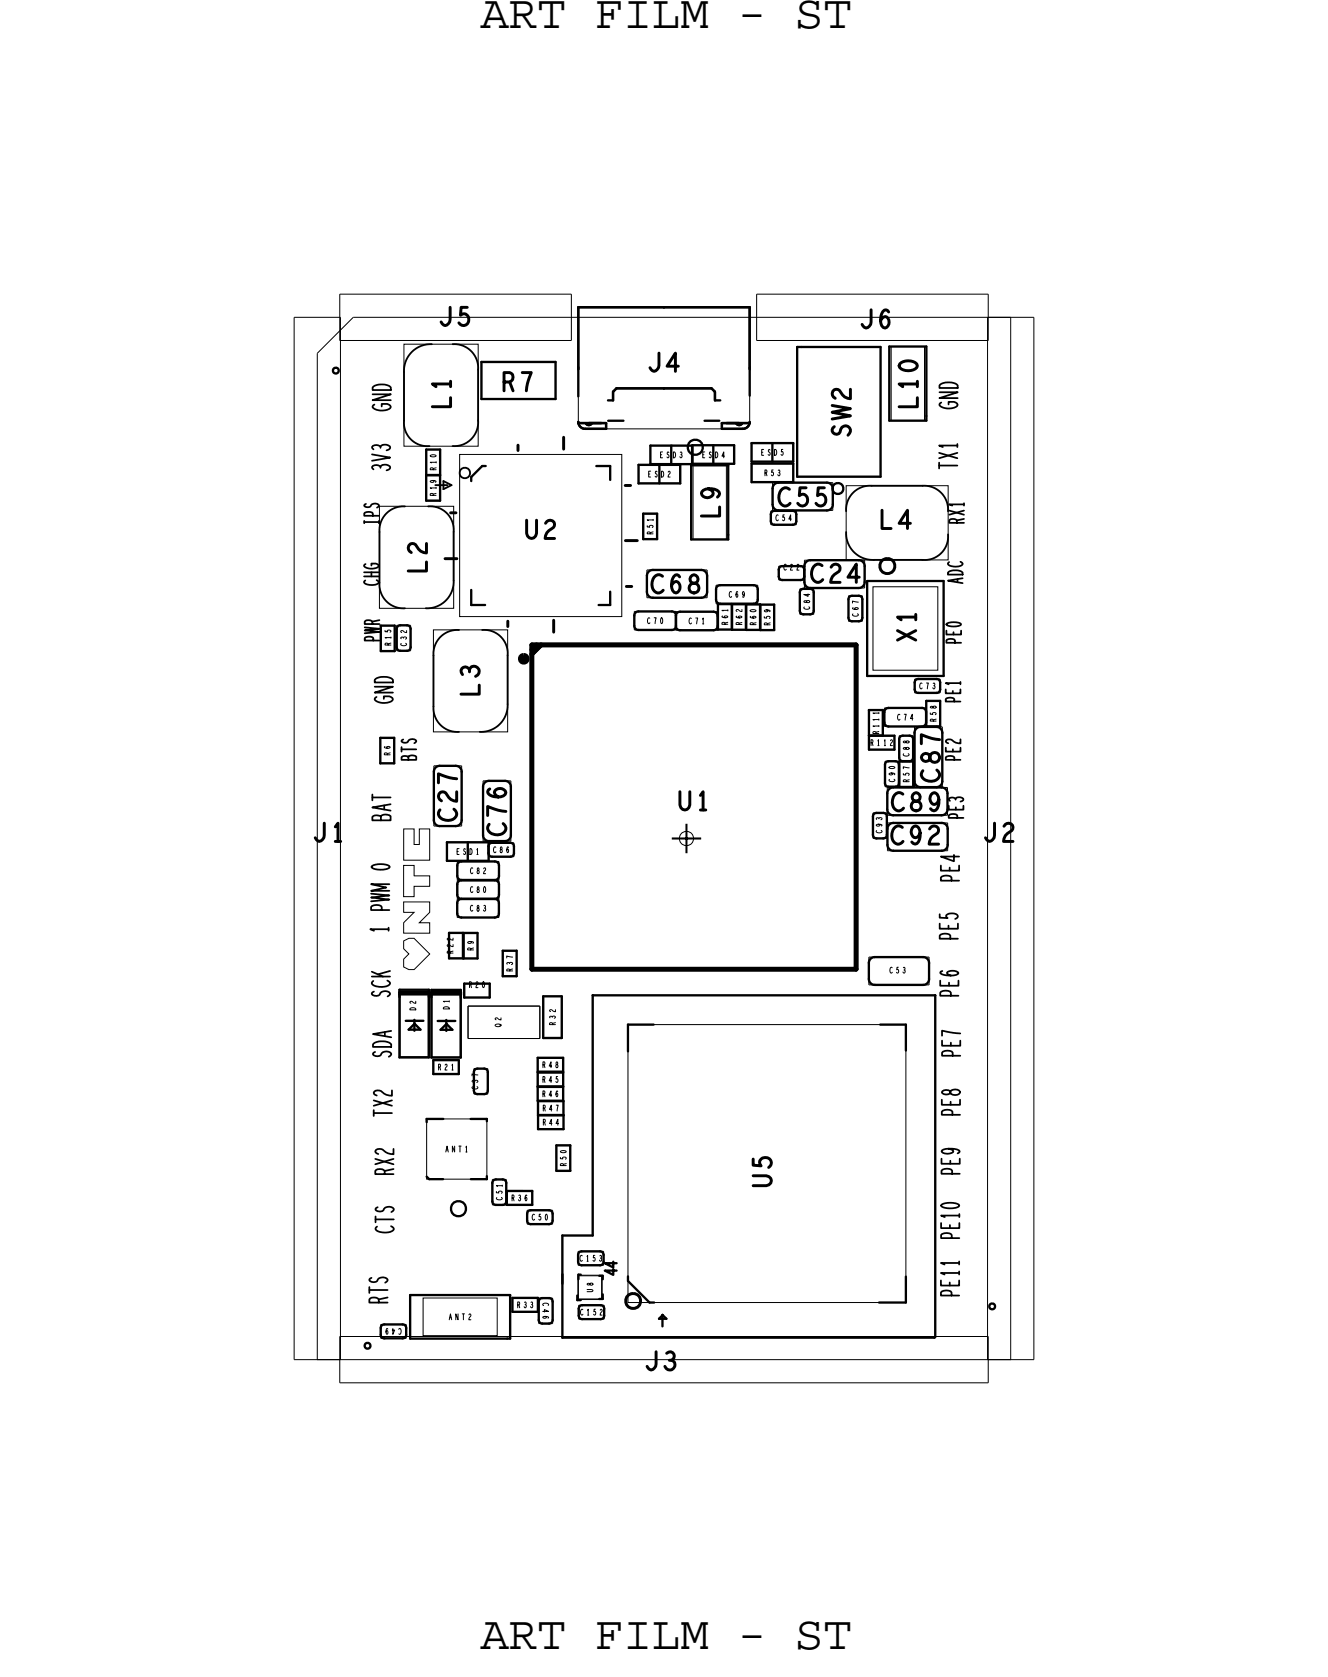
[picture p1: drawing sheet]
<svg xmlns="http://www.w3.org/2000/svg" width="57mm" height="72mm" viewBox="0 0 57 72" stroke-linecap="round" stroke-linejoin="round" font-family="sans-serif">
<!-- layer: Board Outline -->
<path d="M13.7 15.3l1.6-1.6zM13.7 15.3v43.4zM15.3 13.7h28.3zM43.6 13.7v45zM17.4 37.4h.5v.4h.7v.5h-.7v.4h-.5zM17.4 38.9h1.2v.5l-.5 .4h.5v.5h-1.2v-.5l.5-.4h-.5zM17.4 35.8h.5v.7h.2v-.7h.5v1.3h-1.2zM13.7 58.7h29.9zM17.4 40.6l.5-.1 .7 .7-.7 .7-.5-.2v-.3l.3-.2-.3-.2z" fill="none" stroke="#000" stroke-width=".04"/>
<!-- layer: Components -->
<g fill="none" stroke="#000" stroke-width=".1">
<path d="M14.4 15.9h.1h.1v.2h-.1h-.1zM18.4 19.4h.6zM18.4 19.4v1.1zM19 19.4v1.1zM20.8 17.2h3.2zM20.8 15.6h3.2zM20.8 15.6v1.6zM24 15.6v1.6zM25 18.3h1zM25 13.3h3.7zM25 13.3v2.6zM25 15.9v1.2z"/>
<path d="M25 18.2h.1M25 18.2l.1 .2 .2 .1M25.3 18.5h.9zM25.3 18.3l.1 .1 .2-.1M25.4 18.3h.8zM26.2 18.3v.2zM26.2 17.3h.3zM26.3 18.2h.6zM26.5 16.9l.1-.1zM26.5 16.9v.4zM26.6 16.8h2.1zM28.1 19.2h1.8z"/>
<path d="M28.1 19.2v.8zM28.7 13.3h.1M28.7 16.8h.1M28.7 13.3h3.7zM28.7 16.8h2zM29 19.2v.8zM29.8 19.1l.2-.1 .3 .1v.2v.2l-.3 .1-.2-.1-.1-.2zM29.9 19.2v.8zM29.9 19.2h1.8zM30.4 18.2h.7zM30.7 16.8l.2 .1zM30.8 19.2v.8z"/>
<path d="M30.9 16.9v.4zM30.9 17.3h.2zM31.2 18.5h.9zM31.2 18.3v.2zM31.2 18.3h.7zM31.4 18.3h1zM31.7 19.2v.8zM31.8 18.3l.1 .1 .2-.1M32.4 18.2l-.1 .2-.2 .1M32.4 13.3v2.6zM32.4 15.9v1.2zM32.4 18.2h.1"/>
<path d="M32.5 19.9h1.8zM32.5 19.1h1.8zM32.5 19.1v.8zM33.4 19.1v.8zM34.3 19.1v.8zM34.4 15h.2zM34.4 15v5.6zM34.6 15h3.4zM38 15v5.6zM38.4 15h1.6zM38.4 18.2h1.6zM38.4 15v3.2z"/>
<path d="M40 18v.2zM40 15v3zM16.4 33h.6zM16.4 31.9h.6zM16.4 31.9v1.1zM16.4 28.1h.6zM16.4 27h.6zM16.4 27v1.1zM17 27v1.1zM17.1 27.1v.8zM17.1 27.9l.2 .2M17.3 28.1h.3z"/>
<path d="M17.3 27h.3zM17.3 27l-.2 .1M17.6 27l.1 .1M17.7 27.1v.8zM17.7 27.9l-.1 .2M18.4 21.6h.6zM18.4 20.5v1.1zM18.4 20.5h.6zM19 20.5v1.1zM19.3 36.4h1.8zM19.3 36.4v.8zM19.3 37.2h1.8z"/>
<path d="M19.7 39v.4zM19.7 39.4l.2 .2M19.7 38.2v.4zM19.7 38.6l.2 .2-.2 .2M19.7 37.4v.4zM19.7 37.8l.2 .2M19.9 39.6h1.5zM19.9 38.8h1.5zM19.9 38h1.5zM19.9 38l-.2 .2M19.9 37.2h1.5zM19.9 37.2l-.2 .2"/>
<path d="M20.2 36.4v.8zM20.3 20.6l.5-.5zM20.3 20.6v.2zM20.3 26.1h.6zM20.3 25.5v.6zM20.8 20.1h.2zM21.1 36.5v.3zM21.1 36.8l.1 .2M21.1 36.4v.8zM21.2 37h.8zM21.2 36.4l-.1 .1M21.4 38l.1 .2"/>
<path d="M21.4 37.2l.1 .2M21.5 39v.4zM21.5 39.4l-.1 .2M21.5 38.2v.4zM21.5 38.6l-.1 .2 .1 .2M21.5 37.8l-.1 .2M21.5 37.4v.4zM22 36.4l.2 .1M22.2 36.5v.3zM22.2 36.8l-.2 .2M25.7 20.1h.6zM25.8 26.1h.5z"/>
<path d="M26.3 20.1v.6zM26.3 25.5v.6zM27.4 26.6v.4zM27.4 27l.2 .2M27.6 27.2h1.4zM27.6 26.4h1.4zM27.6 26.4l-.2 .2M27.6 20.9h1.8zM27.6 20.1h1.8zM27.6 20.1v.8zM27.8 23.3h.6zM27.8 22.2v1.1z"/>
<path d="M27.8 22.2h.6zM28.1 20h1.8zM28.4 22.2v1.1zM28.5 20.1v.8zM29 27.2l.2-.2 .2 .2M29 26.4l.2 .2 .2-.2M29.2 26.6v.4zM29.4 27.2h1.4zM29.4 26.4h1.4zM29.4 20.1v.8zM29.8 20.1h1.6zM29.8 23.3h1.6z"/>
<path d="M29.8 20.1v3.2zM29.9 20h1.8zM30.8 26.4l.2 .2M30.9 25.4v.5zM30.9 25.9l.2 .2M31 27l-.2 .2M31 26.6v.4zM31 27.2h.6zM31 26.1v1.1zM31 26.1h.6zM31.1 26.1h1.4zM31.1 25.3h1.4z"/>
<path d="M31.1 25.3l-.2 .1M31.4 23.1v.2zM31.4 20.1v3zM31.6 26.1v1.1zM31.6 27.2h.6zM31.6 26.1h.6zM32.2 26.1v1.1zM32.2 27.2h.6zM32.2 26.1h.6zM32.5 20.8h1.8zM32.5 20h1.8zM32.5 20v.8z"/>
<path d="M32.5 25.3l.2 .1M32.7 25.9l-.2 .2M32.7 25.4v.5zM32.8 26.1v1.1zM32.8 27.2h.6zM32.8 26.1h.6zM33.3 22.2v.3zM33.3 22.5l.1 .2M33.4 26.1v1.1zM33.4 22.7h.8zM33.6 24.6v.3zM33.6 24.9l.2 .1"/>
<path d="M33.8 25h.8zM33.8 24.4h.8zM33.8 24.4l-.2 .2M34.3 20v.8zM34.4 22.5l-.2 .2M34.4 22.2v.3zM34.4 20.6h3.6zM34.5 25.6v.8zM34.5 26.4l.2 .1M34.6 24.4l.1 .2M34.7 26.5h.3zM34.7 25.4l-.2 .2"/>
<path d="M34.7 24.9l-.1 .1M35.1 26.4l-.1 .1M35.1 25.6v.8zM36 20.9h.2h.2v.4h-.2h-.2zM36.6 25.9v.8zM36.6 26.7l.2 .1M36.8 26.8h.3zM36.8 25.7h.3zM36.8 25.7l-.2 .2M37.1 25.7l.1 .2M37.2 26.7l-.1 .1M37.2 25.9v.8z"/>
<path d="M37.4 25.1v4.1zM37.4 29.2h3.3zM37.4 25.1h3.3zM37.5 31.8h.6zM37.5 30.7h.6zM37.5 30.7v1.1zM37.5 32.4h1.1zM37.5 31.8h1.1zM37.5 31.8v.6zM37.7 35.2v.8zM37.7 36l.1 .2M37.8 36.2h.3z"/>
<path d="M37.8 35.1h.3zM37.8 35.1l-.1 .1M38.1 30.7v1.1zM38.2 30.7v.5zM38.2 31.2l.2 .2M38.2 33v.8zM38.4 31.4h1.4zM38.4 30.6h1.4zM38.4 30.6l-.2 .1M38.4 32.9h.3zM38.4 32.9l-.2 .1M38.6 31.8v.6z"/>
<path d="M38.7 32.9l.1 .1M38.8 33v.8zM38.8 31.9v.8zM38.8 32.7l.2 .2M38.8 32.9v1.1zM38.8 32.9h.6zM39 32.9h.3zM39 31.8h.3zM39 31.8l-.2 .1M39.3 31.8l.1 .1M39.4 32.7l-.1 .2M39.5 29.5v.3z"/>
<path d="M39.5 29.8l.1 .1M39.6 29.9h.8zM39.6 29.3h.8zM39.6 29.3l-.1 .2M39.8 30.6l.2 .1M40 31.2l-.2 .2M40 30.7v.5zM40 30.3v1.1zM40 30.3h.6zM40.6 30.3v1.1zM40.7 25.1v4.1zM15.8 58h.1h.1v.2h-.1h-.1z"/>
<path d="M16.4 57.3v.3zM16.4 57.6l.2 .2M16.6 57.8h.8zM16.6 57.2h.8zM16.6 57.2l-.2 .1M17.2 45.7h1.3zM17.2 42.9h1.3zM17.2 42.9v2.8zM17.2 42.7h1.3zM17.3 42.8h1.2zM17.4 57.2l.1 .1M17.5 44.1h.8z"/>
<path d="M17.5 57.3v.3zM17.5 57.6l-.1 .2M17.6 44.5h.6zM17.7 55.9h4.3zM17.7 55.9v1.9zM17.7 57.8h4.2zM17.9 44v.5zM17.9 44.2l-.3 .3zM17.9 44.2l.3 .3zM18.4 48.3v.1zM18.4 50.8l.1 .1zM18.4 48.3h.7z"/>
<path d="M18.5 42.9v.2zM18.5 42.9v2.8zM18.5 42.7v.2zM18.5 42.8v.1zM18.5 50.9h.6zM18.6 42.9h1.3zM18.6 42.9v.2zM18.6 42.9v2.8zM18.6 42.7h1.3zM18.6 42.7v.2zM18.6 45.7h1.3zM18.6 42.8h1.3z"/>
<path d="M18.6 42.8v.2zM18.7 46.4h1.1zM18.7 45.8h1.1zM18.7 45.8v.6zM18.9 44.1h.8zM19 44.5h.5zM19.3 44v.5zM19.3 44.2l-.3 .3zM19.3 44.2l.2 .3zM19.4 41.4h.6zM19.4 40.3h.6zM19.4 40.3v1.1z"/>
<path d="M19.6 52l.2-.1 .2 .1 .1 .2-.1 .2-.2 .1-.2-.1-.1-.2zM19.8 45.8v.6zM19.9 42.9v.2zM19.9 42.9v2.8zM19.9 42.7v.2zM19.9 42.8v.2zM20 40.3v1.1zM20 41.4h.6zM20 40.3h.6zM20 43.1h1.1zM20 42.5h1.1zM20 42.5v.6z"/>
<path d="M20.3 48.3h.7zM20.3 50.9h.7zM20.5 46.3v.8zM20.5 47.1l.1 .1M20.6 47.2h.3zM20.6 46.1h.3zM20.6 46.1l-.1 .2M20.6 40.3v1.1zM20.9 46.1l.2 .2M21 48.3v.1zM21 50.8v.1zM21.1 46.3v.8z"/>
<path d="M21.1 47.1l-.2 .1M21.1 42.5v.6zM21.3 51.1v.8zM21.3 51.9l.1 .1M21.4 50.9h.3zM21.4 50.9l-.1 .2M21.4 52h.3zM21.7 42.1h.6zM21.7 50.9l.2 .2M21.7 41h.6zM21.7 41v1.1zM21.9 51.9l-.2 .1"/>
<path d="M21.9 51.1v.8zM21.9 52h1.1zM21.9 51.4h1.1zM21.9 51.4v.6zM21.9 57.8h.1zM22 55.9v1.9zM22.1 56.6h1.1zM22.1 56h1.1zM22.1 56v.6zM22.3 41v1.1zM22.8 52.7l.1 .1M22.8 52.4v.3z"/>
<path d="M22.9 52.8h.8zM22.9 52.2h.8zM22.9 52.2l-.1 .2M23 51.4v.6zM23.2 46.3h1.1zM23.2 47.5h1.1zM23.2 45.7h1.1zM23.2 45.7v.6zM23.2 46.9h1.1zM23.2 46.9v.6zM23.2 46.3v.6zM23.2 56v.6z"/>
<path d="M23.2 48.1h1.1zM23.2 47.5v.6zM23.2 48.7h1.1zM23.2 48.1v.6zM23.3 56.2v.8zM23.3 57l.1 .1M23.4 57.1h.3zM23.4 56h.3zM23.4 56l-.1 .2M23.5 44.8h.8zM23.5 43h.8zM23.5 43v1.8z"/>
<path d="M23.7 52.2l.2 .2M23.7 56l.2 .2M23.9 52.7l-.2 .1M23.9 52.4v.3zM23.9 56.2v.8zM23.9 57l-.2 .1M24 49.4v1.1zM24 49.4h.6zM24 50.5h.6zM24.3 43v1.8zM24.3 45.7v.6zM24.3 46.9v.6z"/>
<path d="M24.3 46.3v.6zM24.3 47.5v.6zM24.3 48.1v.6zM24.6 49.4v1.1zM24.9 56.1h.2zM24.9 55.9v.2zM25 54.5l.1 .1M25 55h.1zM25 55v.2zM25 56.8l.1 .1M25.1 54.6h.8zM25.1 54h.8z"/>
<path d="M25.1 54l-.1 .2M25.1 56.3h.8zM25.1 56.3l-.1 .2M25.1 56.9h.8zM25.9 56.1h.1zM25.9 54l.2 .2M25.9 56.3l.2 .2M26 55.9v.2zM26.1 56.8l-.2 .1M27.1 44.2v1.2zM27.1 55.3l.9 .9zM27.1 55.1v.2z"/>
<path d="M27.1 44.2h1.1zM28 56.2h.2zM28.5 56.9l.1-.1zM28.5 56.9h.3zM28.6 56.8l.2 .1zM28.6 56.8v.5zM37.5 41.6v.7zM37.5 42.3l.1 .1 .2 .1M37.8 42.5h2.1zM37.8 41.3h2.1zM37.8 41.3l-.2 .1-.1 .2M38 56.2h1.1z"/>
<path d="M38 44.2h1.1zM39.1 55.1v1.1zM39.1 44.2v1.2zM39.9 41.3l.1 .1 .1 .2M40.1 42.3l-.1 .1-.1 .1M42.7 56.3h.1h.2v.2h-.2h-.1z"/>
</g>
<path d="M22.4 19.2v.2zM24.3 18.9v.5zM19.2 24.1h.5zM19.5 22.1h.2zM21.9 26.8v.2zM23.9 26.8v.5zM27 21h.2zM27 23.3h.5zM27 25.3h.3zM38.1 24.2l.2-.1 .3 .1v.2v.3l-.3 .1-.2-.1-.1-.3zM27.1 55.9l.2-.1 .3 .1 .1 .3-.1 .2-.3 .1-.2-.1-.1-.2z" fill="none" stroke="#000" stroke-width=".13"/>
<g fill="none" stroke="#000" stroke-width=".04">
<path d="M12.7 13.7v45zM12.7 13.7h2zM14.7 12.7v2zM14.7 12.7h10zM14.7 14.7h10zM14.7 13.7v45zM17.4 14.9h3.2v4.4h-3.2zM18.4 19.4h.6zM18.4 19.4v1.1zM19 19.4v1.1zM19.8 19.6h7v7h-7zM20.8 17.2h3.2z"/>
<path d="M20.8 15.6v1.6zM20.8 15.6h3.2zM24 15.6v1.6zM24.7 12.7v2zM25 13.3h7.4v4.9l-.1 .2-.2 .1h-7l-.1-.3zM28.1 19.2h1.8zM28.1 19.2v.8zM29.9 19.2v.8zM29.9 19.2h1.8zM31.7 19.2v.8zM32.5 19.1h1.8zM32.5 19.9h1.8z"/>
<path d="M32.5 19.1v.8zM32.7 12.7v2zM32.7 12.7h10zM32.7 14.7h10zM34.3 19.1v.8zM34.4 15h3.6v5.6h-3.6zM38.5 15h1.4v3.2h-1.4zM42.6 13.7h2zM42.6 13.7v45zM42.7 12.7v2zM44.6 13.7v45zM16.4 21.9h3.2v4.4h-3.2z"/>
<path d="M16.4 31.9h.6zM16.4 31.9v1.1zM16.4 33h.6zM16.4 27h.6zM16.4 27v1.1zM16.4 28.1h.6zM17 27v1.1zM17.1 27h.6zM17.1 27v1.1zM17.1 28.1h.6zM17.7 27v1.1zM18.4 20.5h.6z"/>
<path d="M18.4 20.5v1.1zM18.4 21.6h.6zM18.7 27.2h3.2v4.4h-3.2zM18.7 33.1v2.6zM19 20.5v1.1zM19.3 37.2h1.8zM19.3 36.4v.8zM19.3 36.4h1.8zM19.7 38.8h1.8zM19.7 38.8v.8zM19.7 39.6h1.8zM19.7 38h1.8z"/>
<path d="M19.7 38v.8zM19.7 37.2h1.8zM19.7 37.2v.8zM19.9 33.1v2.6zM20.9 33.7v2.6zM21.1 37h1.1zM21.1 36.4v.6zM21.1 36.4v.8zM21.5 38.8v.8zM21.5 38v.8zM21.5 37.2v.8zM22.1 33.7v2.6z"/>
<path d="M22.2 36.4v.6zM27.4 26.4h1.8zM27.4 27.2h1.8zM27.4 26.4v.8zM27.6 20.1h1.8zM27.6 20.9h1.8zM27.6 20.1v.8zM27.8 22.2h.6zM27.8 22.2v1.1zM27.8 23.3h.6zM27.9 25.8h2.6zM27.9 24.6h2.6z"/>
<path d="M28.1 20h1.8zM28.4 22.2v1.1zM29.2 26.4h1.8zM29.2 27.2h1.8zM29.2 26.4v.8zM29.4 20.1v.8zM29.9 20h1.8zM29.9 20.1h1.5v3.2h-1.5zM30.9 25.3h1.8zM30.9 25.3v.8zM30.9 26.1h1.8zM31 26.4v.8z"/>
<path d="M31 26.1h.6zM31 26.1v1.1zM31 27.2h.6zM31.6 26.1v1.1zM31.6 26.1h.6zM31.6 27.2h.6zM32.2 26.1v1.1zM32.2 26.1h.6zM32.2 27.2h.6zM32.5 20h1.8zM32.5 20v.8zM32.5 20.8h1.8z"/>
<path d="M32.7 25.3v.8zM32.8 26.1v1.1zM32.8 26.1h.6zM32.8 27.2h.6zM33.3 22.1v.6zM33.3 22.7h1.1zM33.4 22h2.6zM33.4 20.8h2.6zM33.4 26.1v1.1zM33.6 24.4h1.1zM33.6 24.4v.6zM33.6 25h1.1z"/>
<path d="M34.3 20v.8zM34.4 22.1v.6zM34.5 25.4h.6zM34.5 25.4v1.1zM34.5 26.5h.6zM34.7 24.2h2.6zM34.7 25.4h2.6zM35.1 25.4v1.1zM36.5 21h4.4v3.2h-4.4zM36.6 25.7h.6zM36.6 25.7v1.1zM36.6 26.8h.6z"/>
<path d="M37.2 25.7v1.1zM37.5 30.7h.6zM37.5 30.7v1.1zM37.5 31.8h.6zM37.5 31.8h1.1zM37.5 31.8v.6zM37.5 32.4h1.1zM37.7 35.1h.6zM37.7 35.1v1.1zM37.7 36.2h.6zM37.7 25.3h2.8v3.6h-2.8zM38.1 30.7v1.1z"/>
<path d="M38.2 30.6v.8zM38.2 31.4h1.8zM38.2 30.6h1.8zM38.2 32.9h.6zM38.2 32.9v1.1zM38.3 35.1v1.1zM38.3 35.2h2.6zM38.3 34h2.6zM38.3 36.7h2.6zM38.3 35.5h2.6zM38.6 31.8v.6zM38.8 32.9v1.1z"/>
<path d="M38.8 31.8h.6zM38.8 31.8v1.1zM38.8 32.9h.6zM39.5 31.4v2.6zM39.5 29.3h1.1zM39.5 29.3v.6zM39.5 29.9h1.1zM40 30.6v.8zM40 30.3h.6zM40 30.3v1.1zM40.6 30.3v1.1zM40.7 31.4v2.6z"/>
<path d="M12.7 58.7h2zM14.7 59.7h28zM14.7 57.7v2zM14.7 57.7h28zM16.4 57.2h1.1zM16.4 57.2v.6zM16.4 57.8h1.1zM17.3 42.9h1.2v2.7h-1.2zM17.5 57.2v.6zM18.3 56h3.2v1.7h-3.2zM18.4 48.3h2.6v2.6h-2.6zM18.7 42.9h1.2v2.7h-1.2z"/>
<path d="M18.7 45.8h1.1zM18.7 46.4h1.1zM18.7 45.8v.6zM19.4 40.3h.6zM19.4 40.3v1.1zM19.4 41.4h.6zM19.8 45.8v.6zM20 40.3v1.1zM20 40.3h.6zM20 41.4h.6zM20 42.5h1.1zM20 43.1h1.1z"/>
<path d="M20 42.5v.6zM20.2 43.4h3.1zM20.2 44.8h3.1zM20.2 43.4v1.4zM20.5 46.1h.6zM20.5 46.1v1.1zM20.5 47.2h.6zM20.6 40.3v1.1zM21.1 46.1v1.1zM21.1 42.5v.6zM21.3 50.9h.6zM21.3 50.9v1.1z"/>
<path d="M21.3 52h.6zM21.7 41h.6zM21.7 41v1.1zM21.7 42.1h.6zM21.9 50.9v1.1zM21.9 52h1.1zM21.9 51.4h1.1zM21.9 51.4v.6zM22.1 56h1.1zM22.1 56v.6zM22.1 56.6h1.1zM22.3 41v1.1z"/>
<path d="M22.8 52.2v.6zM22.8 52.2h1.1zM22.8 52.8h1.1zM23 51.4v.6zM23.2 45.7h1.1zM23.2 46.9h1.1zM23.2 45.7v.6zM23.2 46.3h1.1zM23.2 47.5h1.1zM23.2 46.9v.6zM23.2 46.3v.6zM23.2 56v.6z"/>
<path d="M23.2 48.1h1.1zM23.2 47.5v.6zM23.2 48.7h1.1zM23.2 48.1v.6zM23.3 56v1.1zM23.3 56h.6zM23.3 57.1h.6zM23.3 43.4v1.4zM23.5 43h.8zM23.5 43v1.8zM23.5 44.8h.8zM23.9 52.2v.6z"/>
<path d="M23.9 56v1.1zM24 49.4h.6zM24 49.4v1.1zM24 50.5h.6zM24.3 43v1.8zM24.3 45.7v.6zM24.3 46.9v.6zM24.3 46.3v.6zM24.3 47.5v.6zM24.3 48.1v.6zM24.6 49.4v1.1zM25 55.1h1z"/>
<path d="M25 55.1v1zM25 56.1h1zM25 54h1.1zM25 54.6h1.1zM25 54v.6zM25 56.3h1.1zM25 56.3v.6zM25 56.9h1.1zM26 55.1v1zM26.1 54v.6zM26.1 56.3v.6zM27.1 44.2h12v12h-12z"/>
<path d="M37.5 42.5h2.6zM37.5 41.3h2.6zM37.5 41.3v1.2zM40.1 41.3v1.2zM42.6 58.7h2zM42.7 57.7v2z"/>
</g>
<g fill="none" stroke="#000" stroke-width=".08">
<path d="M17.4 16.1v2.1zM17.4 18.2a1.01 1.01 0 0 0 1.1 1.1M18.6 14.9a1.15 1.15 0 0 0-1.2 1.2M19.5 14.9a1.03 1.03 0 0 1 1.1 1.1M20.6 18.2a1.03 1.03 0 0 1-1.1 1.1M20.6 16v2.2zM16.4 23v2.2zM16.4 25.2a1.03 1.03 0 0 0 1.1 1.1M17.5 21.9a1.03 1.03 0 0 0-1.1 1.1M18.5 21.9a1.01 1.01 0 0 1 1.1 1.1M18.7 28.3v2.2zM18.7 30.5a1.03 1.03 0 0 0 1.1 1.1"/>
<path d="M18.8 20.9h.5zM19.1 20.8l.4 .1zM19.1 20.8v.3zM19.1 21.1l.4-.2zM19.6 23v2.1zM19.6 25.1a1.15 1.15 0 0 1-1.2 1.2M19.8 27.2a1.03 1.03 0 0 0-1.1 1.1M19.9 20.3l.2-.1 .1 .1v.3h-.1h-.2zM20.8 27.2a1.01 1.01 0 0 1 1.1 1.1M21.9 28.3v2.1zM21.9 30.4a1.15 1.15 0 0 1-1.2 1.2M36.5 23a1.15 1.15 0 0 0 1.2 1.2"/>
<path d="M37.6 21h2.2zM37.6 21a1.03 1.03 0 0 0-1.1 1.1M37.7 24.2h2.1zM39.8 21a1.03 1.03 0 0 1 1.1 1.1M40.9 23.1a1.01 1.01 0 0 1-1.1 1.1"/>
</g>
<path d="M23 27.8h14zM23 28.2l.4-.4zM23 28l.2-.2zM23 27.8v14zM37 27.8v14zM23 41.8h14z" fill="none" stroke="#000" stroke-width=".2"/>
<path d="M22.5 28.4l.1-.1 .1 .1v.1l-.1 .1-.1-.1z" fill="none" stroke="#000" stroke-width=".25"/>
<!-- layer: Drawing Origin -->
<path d="M29.4 36l.2-.1 .3 .1v.2v.2l-.3 .1-.2-.1-.1-.2z" fill="none" stroke="#000" stroke-width=".04"/>
<path d="M29 36.2h1.3M29.6 35.6v1.2" fill="none" stroke="#000" stroke-width=".09"/>
<!-- layer: All Others -->
<path d="M24.3 53.3h1.3zM24.3 53.3v2.1zM24.3 55v2.7zM24.3 57.7h.1M24.3 57.7h16zM25.6 43h.1M25.6 43v10.3zM25.6 43h14.8zM40.4 57.7h.1M40.4 43v14.7z" fill="none" stroke="#000" stroke-width=".1"/>
<g font-size="2.1">
<text x="20.7" y="1.2">ART FILM - ST</text>
<text x="20.7" y="71.2">ART FILM - ST</text>
</g>
<g font-size="1.3">
<text x="16.9" y="17.7" transform="rotate(-90 16.9 17.7)">GND</text>
<text x="18.9" y="14.1">J5</text>
<text x="19.5" y="17.7" transform="rotate(-90 19.5 17.7)">L1</text>
<text x="21.7" y="16.9">R7</text>
<text x="28" y="16">J4</text>
<text x="37.1" y="14.2">J6</text>
<text x="39.6" y="17.7" transform="rotate(-90 39.6 17.7)">L10</text>
<text x="41.4" y="17.7" transform="rotate(-90 41.4 17.7)">GND</text>
<text x="16.8" y="20.4" transform="rotate(-90 16.8 20.4)">3V3</text>
<text x="22.7" y="23.2">U2</text>
<text x="31.1" y="22.4" transform="rotate(-90 31.1 22.4)">L9</text>
<text x="33.6" y="21.8">C55</text>
<text x="36.7" y="18.9" transform="rotate(-90 36.7 18.9)">SW2</text>
<text x="38" y="22.8">L4</text>
<text x="41.3" y="20.3" transform="rotate(-90 41.3 20.3)">TX1</text>
<text x="18.4" y="24.7" transform="rotate(-90 18.4 24.7)">L2</text>
<text x="28.1" y="25.6">C68</text>
<text x="35" y="25.1">C24</text>
<text x="39.5" y="27.7" transform="rotate(-90 39.5 27.7)">X1</text>
<text x="16.9" y="35.5" transform="rotate(-90 16.9 35.5)">BAT</text>
<text x="17" y="30.4" transform="rotate(-90 17 30.4)">GND</text>
<text x="19.7" y="35.5" transform="rotate(-90 19.7 35.5)">C27</text>
<text x="20.7" y="30.1" transform="rotate(-90 20.7 30.1)">L3</text>
<text x="29.3" y="35">U1</text>
<text x="38.5" y="35">C89</text>
<text x="40.6" y="33.8" transform="rotate(-90 40.6 33.8)">C87</text>
<text x="13.5" y="36.3">J1</text>
<text x="16.8" y="40.3" transform="rotate(-90 16.8 40.3)">1 PWM 0</text>
<text x="21.8" y="36.1" transform="rotate(-90 21.8 36.1)">C76</text>
<text x="38.5" y="36.4">C92</text>
<text x="41.4" y="40.6" transform="rotate(-90 41.4 40.6)">PE5</text>
<text x="41.4" y="38.1" transform="rotate(-90 41.4 38.1)">PE4</text>
<text x="42.5" y="36.3">J2</text>
<text x="16.8" y="43.1" transform="rotate(-90 16.8 43.1)">SCK</text>
<text x="16.9" y="45.7" transform="rotate(-90 16.9 45.7)">SDA</text>
<text x="41.4" y="43" transform="rotate(-90 41.4 43)">PE6</text>
<text x="41.5" y="45.6" transform="rotate(-90 41.5 45.6)">PE7</text>
<text x="16.9" y="48.2" transform="rotate(-90 16.9 48.2)">TX2</text>
<text x="17" y="50.7" transform="rotate(-90 17 50.7)">RX2</text>
<text x="17" y="53.2" transform="rotate(-90 17 53.2)">CTS</text>
<text x="33.3" y="51.3" transform="rotate(-90 33.3 51.3)">U5</text>
<text x="41.4" y="50.7" transform="rotate(-90 41.4 50.7)">PE9</text>
<text x="41.5" y="48.2" transform="rotate(-90 41.5 48.2)">PE8</text>
<text x="16.7" y="56.3" transform="rotate(-90 16.7 56.3)">RTS</text>
<text x="27.8" y="59.1">J3</text>
<text x="41.4" y="56" transform="rotate(-90 41.4 56)">PE11 PE10</text>
</g>
<g font-size="1.1">
<text x="16.4" y="22.7" transform="rotate(-90 16.4 22.7)">IPS</text>
<text x="41.6" y="22.6" transform="rotate(-90 41.6 22.6)">RX1</text>
<text x="16.4" y="25.3" transform="rotate(-90 16.4 25.3)">CHG</text>
<text x="16.4" y="27.7" transform="rotate(-90 16.4 27.7)">PWR</text>
<text x="41.5" y="27.8" transform="rotate(-90 41.5 27.8)">PE0</text>
<text x="41.6" y="25.2" transform="rotate(-90 41.6 25.2)">ADC</text>
<text x="18" y="32.8" transform="rotate(-90 18 32.8)">BTS</text>
<text x="41.5" y="30.3" transform="rotate(-90 41.5 30.3)">PE1</text>
<text x="41.5" y="32.8" transform="rotate(-90 41.5 32.8)">PE2</text>
<text x="41.6" y="35.4" transform="rotate(-90 41.6 35.4)">PE3</text>
</g>
<text font-size=".9" x="26.6" y="55.1" transform="rotate(-90 26.6 55.1)">44</text>
<g font-size=".4">
<text x="18.8" y="21.4" transform="rotate(-90 18.8 21.4)">R19</text>
<text x="18.8" y="20.3" transform="rotate(-90 18.8 20.3)">R10</text>
<text x="28" y="20.6">ESD2</text>
<text x="28.2" y="23.1" transform="rotate(-90 28.2 23.1)">R51</text>
<text x="28.5" y="19.8">ESD3</text>
<text x="30.3" y="19.8">ESD4</text>
<text x="32.9" y="19.7">ESD5</text>
<text x="33" y="20.5">R53</text>
<text x="33.5" y="22.5">C54</text>
<text x="16.9" y="27.9" transform="rotate(-90 16.9 27.9)">R15</text>
<text x="17.6" y="27.9" transform="rotate(-90 17.6 27.9)">C32</text>
<text x="27.9" y="26.9">C70</text>
<text x="29.7" y="26.9">C71</text>
<text x="31.4" y="27" transform="rotate(-90 31.4 27)">R61</text>
<text x="31.5" y="25.8">C69</text>
<text x="32" y="27" transform="rotate(-90 32 27)">R62</text>
<text x="32.6" y="27" transform="rotate(-90 32.6 27)">R60</text>
<text x="33.3" y="27" transform="rotate(-90 33.3 27)">R59</text>
<text x="33.8" y="24.6">C22</text>
<text x="35" y="26.3" transform="rotate(-90 35 26.3)">C84</text>
<text x="37.1" y="26.6" transform="rotate(-90 37.1 26.6)">C67</text>
<text x="39.7" y="29.7">C73</text>
<text x="16.8" y="32.6" transform="rotate(-90 16.8 32.6)">R6</text>
<text x="37.6" y="32.2">R112</text>
<text x="37.9" y="31.7" transform="rotate(-90 37.9 31.7)">R111</text>
<text x="38.1" y="36" transform="rotate(-90 38.1 36)">C93</text>
<text x="38.6" y="33.8" transform="rotate(-90 38.6 33.8)">C90</text>
<text x="38.7" y="31.1">C74</text>
<text x="39.3" y="32.7" transform="rotate(-90 39.3 32.7)">C88</text>
<text x="39.3" y="33.8" transform="rotate(-90 39.3 33.8)">R57</text>
<text x="40.4" y="31.2" transform="rotate(-90 40.4 31.2)">R58</text>
<text x="19.6" y="41.2" transform="rotate(-90 19.6 41.2)">R22</text>
<text x="19.7" y="36.9">ESD1</text>
<text x="20.3" y="39.3">C83</text>
<text x="20.3" y="38.5">C80</text>
<text x="20.3" y="37.7">C82</text>
<text x="20.4" y="41" transform="rotate(-90 20.4 41)">R9</text>
<text x="21.3" y="36.8">C86</text>
<text x="22.1" y="41.9" transform="rotate(-90 22.1 41.9)">R37</text>
<text x="18" y="43.6" transform="rotate(-90 18 43.6)">D2</text>
<text x="18.9" y="46.2">R21</text>
<text x="19.4" y="43.6" transform="rotate(-90 19.4 43.6)">D1</text>
<text x="20.3" y="42.6">R20</text>
<text x="20.6" y="47" transform="rotate(-90 20.6 47)">C37</text>
<text x="21.6" y="44.3" transform="rotate(-90 21.6 44.3)">Q2</text>
<text x="23.4" y="47.4">R46</text>
<text x="23.4" y="46.1">R48</text>
<text x="23.4" y="46.7">R45</text>
<text x="23.4" y="48">R47</text>
<text x="24" y="44.3" transform="rotate(-90 24 44.3)">R32</text>
<text x="38.4" y="42">C53</text>
<text x="19.2" y="49.7">ANT1</text>
<text x="21.7" y="51.8" transform="rotate(-90 21.7 51.8)">C51</text>
<text x="22.1" y="51.8">R36</text>
<text x="23" y="52.7">C50</text>
<text x="23.4" y="48.6">R44</text>
<text x="24.5" y="50.3" transform="rotate(-90 24.5 50.3)">R50</text>
<text x="17.3" y="57.4" transform="rotate(-180 17.3 57.4)">C49</text>
<text x="19.4" y="57">ANT2</text>
<text x="22.3" y="56.5">R33</text>
<text x="23.4" y="56.2" transform="rotate(90 23.4 56.2)">C46</text>
<text x="25" y="54.5">C153</text>
<text x="25.1" y="56.8">C152</text>
<text x="25.6" y="55.8" transform="rotate(-90 25.6 55.8)">U8</text>
</g>
</svg>
